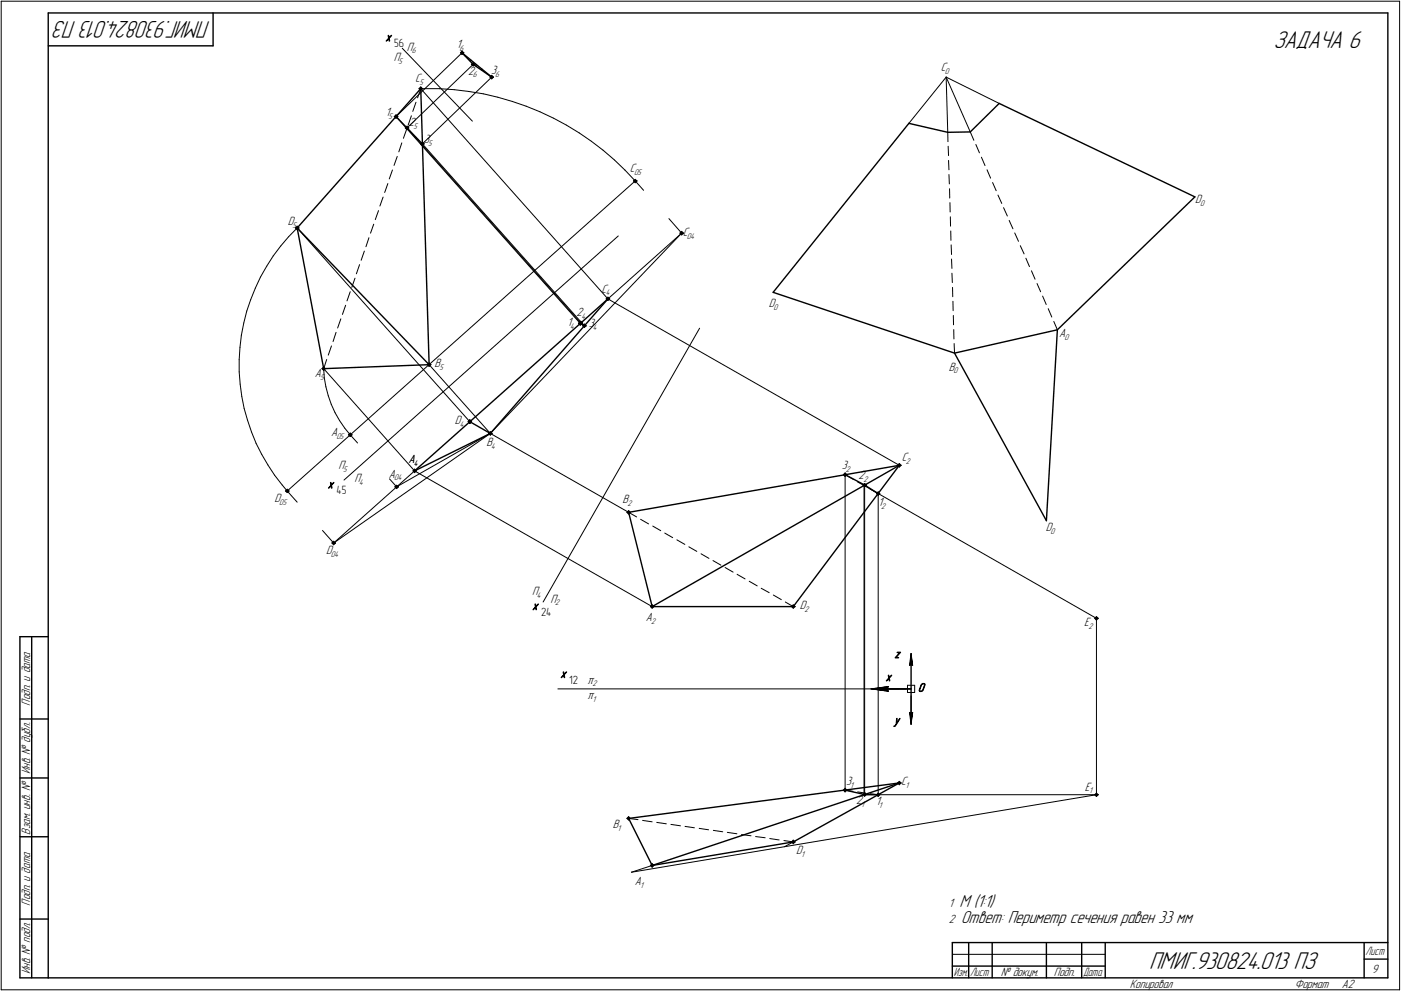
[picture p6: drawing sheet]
<svg xmlns="http://www.w3.org/2000/svg" width="595mm" height="421mm" viewBox="0 0 595 421" stroke-linecap="round" stroke-linejoin="round" font-family="sans-serif">
<g fill="none" stroke="#000" stroke-width=".42">
<path d="M.5 .5v420zM.5 .5h594zM594.5 .5v420zM170.9 20.5l29.8 31zM178 37.7l.7 .7zM178.2 37.7l.5-.5zM178.2 37.7l.5 .5zM178.5 37.7l.2-.3zM178.5 37.7l.2 .2zM178.7 37.7l79.5 89.3zM178.7 37.4l.3 .3zM178.7 37.2l.5 .5z"/>
<path d="M178.7 38.2l.5-.5zM178.7 36.9l.8 .8zM178.7 36.9l-.7 .8zM178.7 37.7l-1.3 3.9zM178.7 37.7h1.6zM179 37.7l-.3 .2zM179 37.7h.2zM179.2 37.7h.3zM179.5 37.7l-.8 .7zM180.3 37.7h6.3zM186.6 37.7l6.4 .4zM193 38.1l6.1 .8z"/>
<path d="M195.6 22.4l.7 .8zM195.8 22.4l.5 .5zM196 22.4l.3-.2zM196 22.4l.3 .3zM196.3 22.2l.2 .2zM196.3 22.7l.2-.3zM196.3 21.9l.5 .5zM196.3 21.9l-.5 .5zM196.3 22.9l.5-.5zM196.3 21.7l.7 .7zM196.3 21.7l-.7 .7zM196.3 23.2l.7-.8z"/>
<path d="M196.5 22.4h.3zM196.8 22.4h.2zM197.6 23.9l.2-.2zM199.1 38.9l6.3 1zM200.2 25.6l-.5 .4zM200.2 27.3l.8 .7zM200.5 27.3l.5 .5zM200.7 27.3l.3-.2zM200.7 27.3l.3 .3zM201 27.1l.3 .2zM201 26.8l.5 .5zM201 26.8l-.5 .5z"/>
<path d="M201 27.8l.5-.5zM201 26.6l.8 .7zM201 26.6l-.8 .7zM201 28l.8-.7zM201.3 27.3l-.3 .3zM201.3 27.3h.2zM201.5 27.3h.3zM202.4 27.5l-.4 .5zM204.5 29.7l.3-.3zM205.4 39.9l6.1 1.4zM207 31.5h.1M208.1 32.8l.8 .7z"/>
<path d="M208.4 32.8l.5 .5zM208.6 32.8l.3 .2zM208.9 32.5l.2 .3zM208.9 32.5l-.3 .3zM208.9 33l.2-.2zM208.9 32.3l.5 .5zM208.9 32.3l-.5 .5zM208.9 33.3l.5-.5zM208.9 32l.7 .8zM208.9 32l-.8 .8zM208.9 33.5l.7-.7zM209.1 32.8h.3z"/>
<path d="M209.4 32.8h.2zM401.9 32.8l.7 23.4zM401.9 32.8l-15.8 19.6zM401.9 32.8l22.5 11.1zM401.9 32.8l10.3 23.2zM167.5 49.5l.7 .8zM167.7 49.5l.5 .5zM168 49.5l.2 .3zM168.2 49.3l.3 .2zM168.2 49.3l-.2 .2zM168.2 49.8l.3-.3zM168.2 49l.5 .5z"/>
<path d="M168.2 49l-.5 .5zM168.2 50l.5-.5zM168.2 48.8l.8 .7zM168.2 48.8l-.7 .7zM168.2 50.3l.8-.8zM168.2 49.5l78.3 87.9zM168.2 49.5l28.1-27.1zM168.5 49.5h.2zM168.7 49.5h.3zM172.1 54.4l.8 .7zM172.4 54.4l.5 .5zM172.6 54.4l.3-.3z"/>
<path d="M172.6 54.4l.3 .2zM172.7 54.9l-1.3 3.9zM172.9 54.1l.2 .3zM172.9 53.8l.5 .6zM172.9 53.8l-.5 .6zM172.9 54.9l.5-.5zM172.9 53.6l.8 .8zM172.9 53.6l-.8 .8zM172.9 55.1l.8-.7zM172.9 54.4l73.8 82.8zM172.9 54.4l28.1-27.1zM173.1 54.4l-.2 .2z"/>
<path d="M173.1 54.4h.3zM173.4 54.4h.3zM174.8 49.2l-1.4 3.9zM176.7 43.4l-1.4 3.9zM211.5 41.3l6.1 1.8zM217.6 43.1l5.9 2zM223.5 45.1l5.9 2.4zM229.4 47.5l5.7 2.7zM235.1 50.2l5.5 3zM240.6 53.2l5.4 3.3zM246 56.5l5.2 3.5zM402.6 56.2l.1 4z"/>
<path d="M412.2 56l1.5 3.6zM164.8 78l-1.4 3.8zM166.7 72.2l-1.3 3.8zM168.7 66.5l-1.3 3.8zM170.7 60.7l-1.3 3.8zM178.6 61.1l.8 .8zM178.9 61.1l.5 .5zM179.2 61.1l.2 .3zM179.4 60.9l.3 .2zM179.4 60.9l-.2 .2zM179.4 61.4l.3-.3zM179.4 60.6l.5 .5z"/>
<path d="M179.4 60.6l-.5 .5zM179.4 61.6l.5-.5zM179.4 60.4l.8 .7zM179.4 60.4l-.8 .7zM179.4 61.9l.8-.8zM179.4 61.1l68.8 77.3zM179.4 61.1l29.5-28.3zM179.7 61.1h.2zM179.9 61.1h.3zM251.2 60l5 3.8zM256.2 63.8l4.8 4.2zM261 68l4.5 4.3z"/>
<path d="M265.5 72.3l4.3 4.6zM269.1 76.9l.7-.7zM269.1 76.9l.7 .7zM269.3 76.9l.5 .5zM269.6 76.9l.2 .2zM269.8 76.6l.3 .3zM269.8 76.6l-.2 .3zM269.8 76.4l.5 .5zM269.8 76.4l-.5 .5zM269.8 76.2l.8 .7zM269.8 77.6l.8-.7zM269.8 76.9l3.6 4z"/>
<path d="M270.1 76.9l-.3 .2zM270.1 76.9h.2zM270.3 76.9l-.5 .5zM270.3 76.9h.3zM402.8 62.1l.1 4zM402.9 68.2l.2 3.9zM403.1 74.2l.2 3.9zM414.5 61.4l1.6 3.5zM416.9 66.8l1.5 3.6zM419.3 72.1l1.5 3.6zM421.6 77.6l1.6 3.4zM125.5 96.9l.7 .7z"/>
<path d="M125.7 96.9l.5 .5zM126 96.9l.2 .2zM126.2 96.9l73.4 82.3zM126.2 96.6l.3 .3zM126.2 96.6l-.2 .3zM126.2 97.1l.3-.2zM126.2 96.4l.5 .5zM126.2 96.4l-.5 .5zM126.2 97.4l.5-.5zM126.2 96.1l.8 .8zM126.2 96.1l-.7 .8zM126.2 97.6l.8-.7z"/>
<path d="M126.2 96.9l-3.6 3.7zM126.5 96.9h.2zM126.7 96.9h.3zM158.7 95.2l-1.3 3.9zM160.8 89.5l-1.4 3.8zM162.7 83.7l-1.3 3.8zM284.1 92.9l5.5 6.2zM288.8 99.1l.8-.8zM288.8 99.1l.8 .7zM289.1 99.1l.5 .5zM289.3 99.1l.3 .2zM289.6 98.8l.2 .3z"/>
<path d="M289.6 98.8l-.3 .3zM289.6 99.3l.2-.2zM289.6 98.6l.5 .5zM289.6 98.6l-.5 .5zM289.6 98.3l.7 .8zM289.6 99.8l.7-.7zM289.6 99.1l-81.3 85zM289.8 99.1h.3zM290.1 99.1l-.5 .5zM290.1 99.1h.2zM403.4 80.2v4zM403.5 86.1l.1 4z"/>
<path d="M403.7 92.1l.1 4zM403.9 98.1v4zM423.9 82.9l1.6 3.5zM426.3 88.2l1.6 3.6zM428.7 93.6l1.6 3.6zM431 99l1.6 3.5zM110.7 117.7l-2.2 4.7zM113.3 113.1l-2.6 4.6zM116.1 108.7l-2.8 4.4zM119.2 104.6l-3.1 4.1zM122.6 100.6l-3.4 4zM150.8 118.2l-1.4 3.9z"/>
<path d="M152.7 112.4l-1.3 3.9zM154.8 106.7l-1.4 3.9zM156.7 101l-1.3 3.8zM404 104.1l.2 4zM404.2 110.1l.2 3.9zM404.4 116.1l.1 4zM433.4 104.4l1.6 3.5zM435.8 109.7l1.5 3.6zM438.1 115.1l1.6 3.5zM103.5 137.2l-1 5.2zM104.8 132.2l-1.3 5zM106.5 127.3l-1.7 4.9z"/>
<path d="M108.5 122.4l-2 4.9zM144.8 135.5l-1.4 3.9zM146.8 129.7l-1.3 3.9zM148.8 124l-1.4 3.8zM245.7 137.4l.8 .8zM246 137.4l.5 .5zM246 137.2l.7-.7zM246 137.2l.7 .8zM246.2 137.4l.3 .3zM246.2 137.2l.5 .6zM246.5 137.2l.2 .2zM246.5 137.2l-.3 .2z"/>
<path d="M246.5 137.7l.2-.3zM246.5 136.9l.5 .5zM246.5 136.9l-.5 .5zM246.5 137.9l.5-.5zM246.5 136.7l.7 .7zM246.5 136.7l-.8 .7zM246.5 138.2l.7-.8zM246.5 137.4l1.7 1zM246.5 137.2l.2 .3zM246.7 137.4h.3zM246.7 137.2l1.5 1.2zM246.7 137l.3 .2z"/>
<path d="M246.7 137l-.2 .2zM246.7 137.5l.3-.3zM246.7 136.7l.5 .5zM246.7 136.7l-.5 .5zM246.7 136.5l.8 .7zM246.7 138l.8-.8zM247 137.4h.2zM247 137.2h.2zM247.2 137.2l-.5 .6zM247.2 137.2h.3zM247.5 138.4l.7 .7zM247.7 138.4l.5 .5z"/>
<path d="M248 138.4l.2 .3zM248.2 138.2l.3 .2zM248.2 138.2l-.2 .2zM248.2 138.7l.3-.3zM248.2 137.9l.6 .5zM248.2 137.9l-.5 .5zM248.2 138.9l.6-.5zM248.2 137.7l.8 .7zM248.2 137.7l-.7 .7zM248.2 139.1l.8-.7zM248.5 138.4h.3zM248.8 138.4h.2z"/>
<path d="M257.5 127l.7 .7zM257.7 127l.5 .4zM258 127l.2 .2zM258.2 126.7l.3 .3zM258.2 126.7l-.2 .3zM258.2 127.2l.3-.2zM258.2 126.5l.5 .5zM258.2 126.5l-.5 .5zM258.2 127.4l.5-.4zM258.2 126.2l.8 .8zM258.2 126.2l-.7 .8zM258.2 127.7l.8-.7z"/>
<path d="M258.2 127l123.8 70.7zM258.2 127l31.4-27.9zM258.5 127h.2zM258.7 127h.3zM297.2 139.4l-66.5 116.4zM404.6 122.1l.1 4zM404.8 128l.1 4zM405 134v4zM440.5 120.5l1.5 3.5zM442.9 125.8l1.5 3.6zM445.3 131.1l1.5 3.6zM447.6 136.6l1.6 3.5z"/>
<path d="M101.6 152.8v5.2zM101.6 158l.4 5.2zM101.9 147.6l-.3 5.2zM102.5 142.4l-.6 5.2zM136.7 156.6l.8 .8zM137 156.6l.5 .5zM137.2 156.6l.3-.2zM137.2 156.6l.3 .3zM137.5 156.4l.2 .2zM137.5 156.1l.4 .5zM137.5 156.1l-.5 .5zM137.5 155.9l.7 .7z"/>
<path d="M137.5 155.9l-.8 .7zM137.5 156.6l38.6 43.5zM137.5 156.6l.3 3.9zM137.7 156.6l-.2 .3zM137.7 156.6h.2zM137.9 156.6l-.4 .5zM137.9 156.6h.3zM138.2 156.6l-.7 .8zM138.8 152.7l-1.3 3.9zM140.8 147l-1.4 3.9zM142.7 141.2l-1.2 3.9zM181.5 154.9l.8 .8z"/>
<path d="M181.8 154.9l.5 .5zM182 154.9l.3 .3zM182.3 154.9l26 29.2zM182.3 154.7l.2 .2zM182.3 154.7l-.3 .2zM182.3 155.2l.2-.3zM182.3 154.4l.5 .5zM182.3 154.4l-.5 .5zM182.3 155.4l.5-.5zM182.3 154.2l.7 .7zM182.3 154.2l-.8 .7zM182.3 155.7l.7-.8z"/>
<path d="M182.5 154.9h.3zM182.8 154.9h.2zM405.1 140l.1 4zM405.3 146l.2 4zM102 163.2l.7 5.2zM102.7 168.4l1 5.2zM103.7 173.6l1.5 5zM105.2 178.6l1.6 5zM137.8 160.5l.6 3.8zM138.4 164.3l1 3.8zM139.4 168.1l1.3 3.7zM140.7 171.8l1.6 3.5z"/>
<path d="M142.3 175.3l2 3.4zM144.3 178.7l2.2 3.2zM198.9 179.2l.7 .7zM199.1 179.2l.5 .5zM199.3 179.2l.3 .2zM199.6 178.9l.2 .3zM199.6 178.9l-.3 .3zM199.6 178.6l.5 .6zM199.6 178.6l-.5 .6zM199.6 179.7l.5-.5zM199.6 178.4l.7 .8zM199.6 178.4l-.7 .8z"/>
<path d="M199.6 179.9l.7-.7zM199.8 179.2l-.2 .2zM199.8 179.2h.3zM200.1 179.2h.2zM106.8 183.6l2 4.8zM108.8 188.4l2.4 4.6zM111.2 193l2.6 4.5zM113.8 197.5l2.9 4.4zM146.5 181.9l2.3 2.8zM148 184.7l.8 .8zM148.3 184.7l.5 .6zM148.5 184.7l.3-.2z"/>
<path d="M148.5 184.7l.3 .3zM148.8 184.5l.2 .2zM148.8 184.2l.5 .5zM148.8 184.2l-.5 .5zM148.8 185.3l.5-.6zM148.8 184l.7 .7zM148.8 184l-.8 .7zM148.8 185.5l.7-.8zM148.8 184.7l3.1 3.5zM149 184.7l-.2 .3zM149 184.7h.3zM149.3 184.7h.2z"/>
<path d="M176.1 199.8l.3 .3zM176.1 199.8l-.2 .3zM176.1 199.6l.5 .5zM176.1 199.6l-.5 .5zM176.1 199.3l.8 .8zM176.1 199.3l-.7 .8zM207.5 184.1l.8 .8zM207.8 184.1l.5 .6zM208 184.1l.3 .3zM208.3 183.9l.2 .2zM208.3 183.9l-.3 .2zM208.3 184.4l.2-.3z"/>
<path d="M208.3 183.6l.5 .5zM208.3 183.6l-.5 .5zM208.3 184.7l.5-.6zM208.3 183.4l.7 .7zM208.3 183.4l-.8 .7zM208.3 184.9l.7-.8zM208.3 184.1l58.7 33.6zM208.5 184.1h.3zM208.8 184.1h.2zM381.3 197.7l.7 .8zM381.5 197.7l.5 .5zM381.8 197.7l.2 .3z"/>
<path d="M382 197.4l.3 .3zM382 197.4l-.2 .3zM382 198l.3-.3zM382 197.2l.5 .5zM382 197.2l-.5 .5zM382 198.2l.5-.5zM382 196.9l.8 .8zM382 196.9l-.7 .8zM382 198.5l.8-.8zM382.3 197.7h.2zM382.5 197.7h.3zM116.7 201.9l3.2 4.2z"/>
<path d="M119.9 206.1l2.1 2.5zM121.2 208.6l.8 .7zM121.5 208.6l.5 .4zM121.8 208.6l.2 .3zM122 208.4l.3 .2zM122 208.4l-.2 .2zM122 208.9l.3-.3zM122 208.1l.5 .5zM122 208.1l-.5 .5zM122 209l.5-.4zM122 207.9l.8 .7zM122 207.9l-.8 .7z"/>
<path d="M122 209.3l.8-.7zM122 208.6l147.8-131.7zM122 208.6l4.2 4.8zM122.3 208.6h.2zM122.5 208.6h.3zM146.1 204l116.5-103.8zM165.4 203.5l3.1 3.3zM167.7 206.8l.8-.6zM167.7 206.8l.8 .8zM168 206.8l.5 .5zM168.2 206.8l.3 .3zM168.5 206.6l.2 .2z"/>
<path d="M168.5 206.6l-.3 .2zM168.5 207.1l.2-.3zM168.5 206.3l.5 .5zM168.5 206.3l-.5 .5zM168.5 207.3l.5-.5zM168.5 206.2l.7 .6zM168.5 207.6l.7-.8zM168.5 206.8l39.8-22.7zM168.7 206.8h.3zM169 206.8h.2zM175.4 200.1l.7 .7zM175.6 200.1l.5 .5z"/>
<path d="M175.9 200.1l.2 .2zM176.1 200.3l.3-.2zM176.1 200.6l.5-.5zM176.1 200.8l.8-.7zM176.1 200.1l100.9 57.6zM176.4 200.1h.2zM176.6 200.1h.3zM266.3 217.7l.7 .7zM266.5 217.7l.5-.5zM266.5 217.7l.5 .5zM266.8 217.7l.2 .2zM267 217.4l.2 .3z"/>
<path d="M267 217.4l-.2 .3zM267 217.2l.5 .5zM267 216.9l.7 .8zM267 216.9l-.7 .8zM267 217.7l3.4 1.9zM267.2 217.7l-.2 .2zM267.2 217.7h.3zM267.5 217.7l-.5 .5zM267.5 217.7h.2zM267.7 217.7l-.7 .7zM358.2 201.7l.8 .7zM358.5 201.7l.5 .5z"/>
<path d="M358.7 201.7l.3 .2zM359 201.4l.2 .3zM359 201.4l-.3 .3zM359 201.9l.2-.2zM359 201.2l.5 .5zM359 201.2l-.5 .5zM359 202.2l.5-.5zM359 200.9l.7 .8zM359 200.9l-.8 .8zM359 202.4l.7-.7zM359 201.7l3.5 2zM359 201.7v134z"/>
<path d="M359.2 201.7h.3zM359.5 201.7h.2zM364.2 204.7l3.6 2zM366.5 206.1l.8-.7zM366.5 206.1l.8 .7zM366.8 206.1l.5-.4zM366.8 206.1l.5 .5zM367 206.2l98.8 56.5zM367 206.2v131.5zM367 206.1l.3-.2zM367 206.1l.3 .2zM367.3 205.9l.2 .2z"/>
<path d="M367.3 206.3l.2-.2zM367.3 205.7l.5 .4zM367.3 206.6l.5-.5zM367.3 205.4l.7 .7zM367.3 206.8l.7-.7zM367.3 206.1v131.5zM367.5 206.1h.3zM367.8 206.1h.2zM369.5 207.7l3.5 2zM372.3 209.7l.7 .8zM372.5 209.7l.5 .5zM372.8 209.7l.2 .3z"/>
<path d="M373 209.7v128zM373 209.5l.2 .2zM373 209.5l-.2 .2zM373 209.2l.5 .5zM373 209.2l-.5 .5zM373 209l.7 .7zM373 209l-.7 .7zM373.2 209.7l-.2 .3zM373.2 209.7h.3zM373.5 209.7l-.5 .5zM373.5 209.7h.2zM373.7 209.7l-.7 .8z"/>
<path d="M137 225.4l4.7 5.3zM141 230.7l.7 .8zM141.2 230.7l.5-.5zM141.2 230.7l.5 .5zM141.5 230.7l.2 .3zM141.7 230.5l.3 .2zM141.7 230.5l-.2 .2zM141.7 231l.3-.3zM141.7 230.2l.5 .5zM141.7 231.2l.5-.5zM141.7 230l.8 .7zM141.7 230l-.7 .7z"/>
<path d="M141.7 230.7l34.4-30.6zM141.7 230.7l66.6-46.6zM142 230.7h.2zM142.2 230.7h.3zM142.5 230.7l-.8 .8zM272.1 220.6l3.4 2zM277.3 223.5l3.4 2zM282.4 226.5l3.3 1.9zM287.5 229.4l3.4 1.9zM292.6 232.3l3.4 2zM297.8 235.3l3.4 1.9zM302.9 238.2l3.3 1.9z"/>
<path d="M276.3 257.7l.7 .7zM276.5 257.7l.5 .5zM276.8 257.7l.2 .3zM277 257.5l.3 .2zM277 257.5l-.2 .2zM277 258l.3-.3zM277 257.2l.5 .5zM277 257.2l-.5 .5zM277 258.2l.5-.5zM277 257l.8 .7zM277 257l-.7 .7zM277 258.4l.8-.7z"/>
<path d="M277.3 257.7h.2zM277.5 257.7h.3zM308 241.1l3.4 2zM313.1 244l3.4 2zM318.3 247l3.3 1.9zM323.3 249.9l3.4 1.9zM328.5 252.8l3.4 2zM333.6 255.8l3.4 1.9zM336.2 257.7l.8 .7zM336.5 257.7l.5 .5zM336.7 257.7l.3 .3zM337 257.5l.2 .2z"/>
<path d="M337 257.5l-.3 .2zM337 258l.2-.3zM337 257.2l.5 .5zM337 257.2l-.5 .5zM337 258.2l.5-.5zM337 257l.7 .7zM337 257l-.8 .7zM337 258.4l.7-.7zM337.2 257.7h.3zM337.5 257.7h.2zM387 277.7v5zM387 277.7l.7 5z"/>
<path d="M387 277.7l-.7 5zM465 262.7l.8 .8zM465.2 262.7l.6 .5zM465.5 262.7l.3 .3zM465.8 262.5l.2 .2zM465.8 262.5l-.3 .2zM465.8 262.2l.5 .5zM465.8 262.2l-.6 .5zM465.8 263.2l.5-.5zM465.8 262l.7 .7zM465.8 262l-.8 .7zM465.8 263.5l.7-.8z"/>
<path d="M465.8 262.7v75zM466 262.7l-.2 .3zM466 262.7h.3zM466.3 262.7h.2zM237 292.7h145zM370 292.7l7.4-1zM370 292.7l7.4 1zM370 292.7h15zM376.7 292.7l.7 1zM377.4 291.7l-.7 1zM385.5 294.2h3zM385.5 291.2v3z"/>
<path d="M385.5 291.2h3zM386.3 282.7l.7-.5zM387 282.2l.7 .5zM387 295.7v12zM388.5 291.2v3zM386.3 302.7l.7 5zM386.3 302.7l.7 .5zM387 303.2l.7-.5zM387.7 302.7l-.7 5zM358.2 335.7l.8 .8zM358.5 335.7l.5 .5zM358.7 335.7l.3 .3z"/>
<path d="M359 335.7l3.4 .5zM359 335.4l.2 .3zM359 335.4l-.3 .3zM359 336l.2-.3zM359 335.2l.5 .5zM359 335.2l-.5 .5zM359 336.2l.5-.5zM359 334.9l.7 .8zM359 334.9l-.8 .8zM359 336.5l.7-.8zM359.2 335.7h.3zM359.5 335.7h.2z"/>
<path d="M364.3 336.5l3.4 .5zM366.5 337.6l.8-.7zM366.5 337.6l.8 .7zM366.8 337.6l.5-.5zM366.8 337.6l.5 .5zM367 337.7h98.8zM367 337.6l.3-.2zM367 337.6l.3 .2zM367.3 337.4l.2 .2zM367.3 337.8l.2-.2zM367.3 337.1l.5 .5zM367.3 336.9l.7 .7z"/>
<path d="M367.3 338.3l.7-.7zM367.5 337.6h.3zM367.8 337.6l-.5 .5zM367.8 337.6h.2zM369.7 337.2l3.3 .5zM372.3 337.7l.7-.7zM372.3 337.7l.7 .7zM372.5 337.7l.5-.5zM372.5 337.7l.5 .5zM372.8 337.7l.2-.2zM372.8 337.7l.2 .2zM373 337.5l.2 .2z"/>
<path d="M373 337.2l.5 .5zM373 337l.7 .7zM373.2 337.7l-.2 .2zM373.2 337.7h.3zM373.5 337.7l-.5 .5zM373.5 337.7h.2zM373.7 337.7l-.7 .7zM381.3 332.7l.7-.7zM381.3 332.7l.7 .7zM381.5 332.7l.5-.5zM381.5 332.7l.5 .5zM381.8 332.7l.2-.3z"/>
<path d="M381.8 332.7l.2 .2zM382 332.4l.3 .3zM382 332.9l.3-.2zM382 332.2l.5 .5zM382 333.2l.5-.5zM382 332l.8 .7zM382 333.4l.8-.7zM382.3 332.7h.2zM382.5 332.7h.3zM465 337.7l.8-.7zM465 337.7l.8 .7zM465.2 337.7l.6-.5z"/>
<path d="M465.2 337.7l.6 .5zM465.5 337.7l.3-.2zM465.5 337.7l.3 .2zM465.8 337.5l.2 .2zM465.8 337.2l.5 .5zM465.8 338.2l.5-.5zM465.8 337l.7 .7zM465.8 338.4l.7-.7zM466 337.7l-.2 .2zM466 337.7h.3zM466.3 337.7h.2zM266.3 347.7l.7-.7z"/>
<path d="M266.3 347.7l.7 .7zM266.5 347.7l.5 .5zM266.8 347.7l.2 .3zM267 347.5l.2 .2zM267 347.5l-.2 .2zM267 347.2l.5 .5zM267 347.2l-.5 .5zM267 347l.7 .7zM267 348.4l.7-.7zM267 347.7l4 .5zM267.2 347.7l-.2 .3zM267.2 347.7h.3z"/>
<path d="M267.5 347.7l-.5 .5zM267.5 347.7h.2zM273 348.6l4 .6zM279 349.4l4 .6zM285 350.3l4.1 .6zM291 351.1l4 .6zM297 352l4 .6zM303 352.8l4 .6zM308.9 353.7l4.1 .5zM315 354.6l4 .5zM321 355.4l4 .5zM327 356.3l4 .6z"/>
<path d="M333 357.1l4 .6zM333.2 359.7l3.8-2zM336.2 357.7l.8 .8zM336.5 357.7l.5-.5zM336.5 357.7l.5 .5zM336.7 357.7l.3-.2zM336.7 357.7l.3 .3zM337 357.5l.2 .2zM337 358l.2-.3zM337 357.2l.5 .5zM337 358.2l.5-.5zM337 357l.7 .7z"/>
<path d="M337 357l-.8 .7zM337.2 357.7h.3zM337.5 357.7h.2zM337.7 357.7l-.7 .8zM268.2 370.6l197.6-32.9zM268.2 370.6l8.8-2.9zM276.3 367.7l.7 .8zM276.5 367.7l.5 .5zM276.8 367.7l.2 .3zM277 367.5l.3 .2zM277 367.5l-.2 .2zM277 368l.3-.3z"/>
<path d="M277 367.2l.5 .5zM277 367.2l-.5 .5zM277 368.2l.5-.5zM277 366.9l.8 .8zM277 366.9l-.7 .8zM277 368.5l.8-.8zM277.3 367.7h.2zM277.5 367.7h.3zM404.5 405.5h65zM.5 420.5h594z"/>
</g>
<g fill="none" stroke="#000" stroke-width=".59">
<path d="M20.5 5.5v410zM20.5 5.5h569zM20.5 19.5h70zM90.5 5.5v14zM589.5 5.5v410zM178.7 37.7l-52.5 59.2zM178.7 37.7l3.6 117.2zM196.3 22.4l4.7 4.9zM196.3 22.4l12.6 10.4zM201 27.3l7.9 5.5zM168.2 49.5l11.2 11.6zM386.1 52.4l-57.7 71.8z"/>
<path d="M386.1 52.4l16.5 3.8zM402.6 56.2l9.6-.2zM412.2 56l12.2-12.1zM424.4 43.9l83.2 39.8zM126.2 96.9l11.3 59.7zM126.2 96.9l56.1 58zM258.2 127l-49.9 57.1zM328.4 124.2l77.1 25.8zM137.5 156.6l44.8-1.7zM405.5 150l43.7-9.9zM405.5 150l39 71.2zM449.2 140.1l58.4-56.4z"/>
<path d="M449.2 140.1l-4.7 81.1zM199.6 179.2l8.7 4.9zM382 197.7l-45 60zM176.1 200.1l82.1-73.1zM176.1 200.1l32.2-16zM267 217.7l10 40zM267 217.7l115-20zM359 201.7l8.3 4.4zM367.3 206.1l5.7 3.6zM277 257.7h60zM277 257.7l105-60zM8.5 270.5v145z"/>
<path d="M8.5 270.5h12zM13.5 270.5v145zM387 277.7v5zM372 292.7h15zM377 292.7h10zM387 282.7v20zM8.5 305.5h12zM387 302.7v5zM8.5 330.5h12zM359 335.7l8.3 1.9zM367.3 337.6l5.7 .1zM8.5 355.5h12z"/>
<path d="M267 347.7l10 20zM267 347.7l115-15zM337 357.7l45-25zM277 367.7l60-10zM277 367.7l105-35zM8.5 390.5h12zM8.5 415.5h12zM20.5 415.5h569zM404.5 400.5h185zM404.5 400.5v15zM404.5 410.5h7zM411.5 400.5v15z"/>
<path d="M411.5 410.5h10zM421.5 400.5v15zM421.5 410.5h23zM444.5 400.5v15zM444.5 410.5h15zM459.5 400.5v15zM459.5 410.5h10zM469.5 400.5v15zM579.5 400.5v15zM579.5 407.5h10z"/>
</g>
<g fill="#000" stroke="#000" stroke-width=".42">
<path d="M386.8 279.7h.2zM386.8 279.7h.2zM386.8 279.8h.2zM386.8 279.9h.2zM386.8 280h.2zM386.8 280.1h.2zM386.8 280.2h.2zM386.7 280.2h.3zM386.7 280.3h.3zM386.7 280.4h.3zM386.7 280.5h.3zM386.7 280.6h.3zM386.7 280.7h.3zM386.7 280.8h.3zM386.6 280.8h.4zM386.6 280.9h.4zM386.6 281h.4zM386.6 281.1h.4zM386.6 281.2h.4zM386.6 281.3h.4zM386.6 281.3h.4zM386.6 281.4h.4zM386.5 281.5h.5zM386.5 281.6h.5zM386.5 281.7h.5zM386.5 281.8h.5zM386.5 281.9h.5zM386.5 281.9h.5zM386.5 282h.5zM386.4 282.1h.6zM386.4 282.2h.6zM386.4 282.3h.5zM386.4 282.4h.4zM386.4 282.4h.3z"/>
<path d="M387 279h.3zM387 279.1h.3zM387 279.1h.3zM387 279.2h.3zM387 279.3h.3zM387 279.4h.3zM387 279.5h.3zM387 279.6h.3zM387 279.7h.3zM387 279.7h.3zM387 279.8h.3zM387 279.9h.3zM387 280h.3zM387 280.1h.3zM387 280.2h.3zM387 280.2h.4zM387 280.3h.4zM387 280.4h.4zM387 280.5h.4zM387 280.6h.4zM387 280.7h.4zM387 280.8h.4zM387 280.8h.5zM387 280.9h.5zM387 281h.5zM387 281.1h.5zM387 281.2h.5zM387 281.3h.5zM387 281.3h.5zM387 281.4h.5zM387 281.5h.6zM387 281.6h.6zM387 281.7h.6zM387 281.8h.6zM387 281.9h.6zM387 281.9h.6zM387 282h.6zM387 282.1h.7zM387 282.2h.7zM387.2 282.3h.5zM387.3 282.4h.4zM387.3 282.4h.4z"/>
<path d="M370 292.7h6.7zM370.7 292.8h6.1zM371.3 292.9h5.6zM371.9 292.9h5zM372.5 293h4.4zM373.1 293.1h3.9zM373.7 293.2h3.4zM374.4 293.3h2.8zM375 293.4h2.2zM375.6 293.5h1.7zM376.3 293.5h1.1zM376.9 293.6h.5z"/>
<path d="M376.9 291.8h.5zM376.3 291.8h1.1zM375.6 291.9h1.7zM375 292h2.2zM374.4 292.1h2.8zM373.7 292.2h3.4zM373.1 292.3h3.9zM372.5 292.4h4.4zM371.9 292.4h5zM371.3 292.5h5.6zM370.7 292.6h6.1z"/>
<path d="M386.4 302.9h.3zM386.4 303h.4zM386.4 303.1h.5zM386.4 303.2h.6zM386.4 303.3h.6zM386.5 303.4h.5zM386.5 303.4h.5zM386.5 303.5h.5zM386.5 303.6h.5zM386.5 303.7h.5zM386.5 303.8h.5zM386.5 303.9h.5zM386.6 304h.4zM386.6 304h.4zM386.6 304.1h.4zM386.6 304.2h.4zM386.6 304.3h.4zM386.6 304.4h.4zM386.6 304.5h.4zM386.6 304.5h.4zM386.7 304.6h.3zM386.7 304.7h.3zM386.7 304.8h.3zM386.7 304.9h.3zM386.7 305h.3zM386.7 305.1h.3zM386.7 305.1h.3zM386.8 305.2h.2zM386.8 305.3h.2zM386.8 305.4h.2zM386.8 305.5h.2zM386.8 305.6h.2zM386.8 305.6h.2zM386.8 305.7h.2z"/>
<path d="M387.3 302.9h.4zM387.3 303h.4zM387.2 303.1h.5zM387 303.2h.7zM387 303.3h.7zM387 303.4h.6zM387 303.4h.6zM387 303.5h.6zM387 303.6h.6zM387 303.7h.6zM387 303.8h.6zM387 303.9h.6zM387 304h.5zM387 304h.5zM387 304.1h.5zM387 304.2h.5zM387 304.3h.5zM387 304.4h.5zM387 304.5h.5zM387 304.5h.5zM387 304.6h.4zM387 304.7h.4zM387 304.8h.4zM387 304.9h.4zM387 305h.4zM387 305.1h.4zM387 305.1h.4zM387 305.2h.3zM387 305.3h.3zM387 305.4h.3zM387 305.5h.3zM387 305.6h.3zM387 305.6h.3zM387 305.7h.3zM387 305.8h.3zM387 305.9h.3zM387 306h.3zM387 306.1h.3zM387 306.2h.3zM387 306.2h.3zM387 306.3h.3zM387 306.4h.3z"/>
</g>
<g font-size="10.9">
<text x="89.4" y="9" transform="rotate(-180 89.4 9)">ПМИГ.930824.013 ПЗ</text>
<text x="540.9" y="20.2">ЗАДАЧА 6</text>
<text x="488.1" y="411.5">ПМИГ.930824.013 ПЗ</text>
</g>
<g font-size="7.8">
<text x="407.5" y="385.2">М (1:1)</text>
<text x="408.3" y="392.3">Ответ: Периметр сечения равен 33 мм</text>
</g>
<g font-size="5.9">
<text x="249.5" y="290.4">p</text>
<text x="249.5" y="297">p</text>
</g>
<g font-size="5.4">
<text x="163.8" y="17.5">x</text>
<text x="172.9" y="21.5">П</text>
<text x="193.9" y="20.3">1</text>
<text x="167.3" y="25.9">П</text>
<text x="176.4" y="35">C</text>
<text x="198.9" y="31.7">2</text>
<text x="208.7" y="31.4">3</text>
<text x="399.6" y="30.4">C</text>
<text x="163.7" y="49.2">1</text>
<text x="173.6" y="53.7">2</text>
<text x="180.2" y="60.9">3</text>
<text x="267.6" y="73.1">C</text>
<text x="507.8" y="86.4">D</text>
<text x="122.2" y="95.6">D</text>
<text x="290" y="100.5">C</text>
<text x="255.6" y="124.3">C</text>
<text x="326.6" y="130.3">D</text>
<text x="245" y="134.3">2</text>
<text x="240.9" y="138.4">1</text>
<text x="250.2" y="138.9">3</text>
<text x="449.9" y="143.1">А</text>
<text x="184.6" y="155.9">В</text>
<text x="133.7" y="160.4">A</text>
<text x="403" y="157.5">В</text>
<text x="140.7" y="185.3">A</text>
<text x="193.3" y="180.2">D</text>
<text x="206.6" y="189.4">В</text>
<text x="173.5" y="196.8">А</text>
<text x="383.1" y="195.9">С</text>
<text x="143.8" y="199.2">П</text>
<text x="165.2" y="202.9">A</text>
<text x="357.6" y="199.5">3</text>
<text x="364.7" y="203.6">2</text>
<text x="139.3" y="207.4">x</text>
<text x="150.5" y="205">П</text>
<text x="116.6" y="213.3">D</text>
<text x="264.5" y="213.6">В</text>
<text x="373.1" y="215.1">1</text>
<text x="444.3" y="225.6">D</text>
<text x="138.6" y="235.6">D</text>
<text x="226.1" y="252.7">П</text>
<text x="233.8" y="256">П</text>
<text x="226.1" y="259.1">x</text>
<text x="274.4" y="263.9">А</text>
<text x="339.7" y="258.7">D</text>
<text x="460.6" y="266">E</text>
<text x="380" y="279.6">z</text>
<text x="238.1" y="287.9">x</text>
<text x="376.2" y="289.3">x</text>
<text x="390" y="293.8">O</text>
<text x="12.8" y="299.7" transform="rotate(-90 12.8 299.7)">Подп. и дата</text>
<text x="379.7" y="307.7">y</text>
<text x="12.8" y="328.8" transform="rotate(-90 12.8 328.8)">Инв. № дубл.</text>
<text x="359.5" y="333.7">3</text>
<text x="382.8" y="333.7">С</text>
<text x="460.9" y="335.9">E</text>
<text x="363.7" y="341.8">2</text>
<text x="372.1" y="341.9">1</text>
<text x="260.3" y="351.8">В</text>
<text x="12.8" y="354.6" transform="rotate(-90 12.8 354.6)">Взам. инв. №</text>
<text x="338.2" y="362.9">D</text>
<text x="269.6" y="375.9">А</text>
<text x="12.8" y="384.7" transform="rotate(-90 12.8 384.7)">Подп. и дата</text>
<text x="403" y="385.2">1</text>
<text x="403" y="392.3">2</text>
<text x="12.8" y="413.8" transform="rotate(-90 12.8 413.8)">Инв. № подл.</text>
<text x="582.8" y="413.3">9</text>
<text x="425.2" y="414.8">№ докум.</text>
<text x="447.6" y="414.8">Подп.</text>
<text x="480" y="419.8">Копировал</text>
<text x="550" y="419.8">Формат</text>
<text x="570" y="419.8">A2</text>
</g>
<g font-size="5.3">
<text x="580.1" y="405.8">Лист</text>
<text x="405.1" y="414.8">Изм.</text>
<text x="412.1" y="414.8">Лист</text>
<text x="460.1" y="414.8">Дата</text>
</g>
<g font-size="5.1">
<text x="167.4" y="20">56</text>
<text x="142.9" y="209.9">45</text>
<text x="229.8" y="261.6">24</text>
<text x="241.8" y="290.4">12</text>
</g>
<g font-size="3.7">
<text x="174.9" y="22.7">6</text>
<text x="195.2" y="21.5">6</text>
<text x="169.3" y="27.1">5</text>
<text x="200.9" y="32.9">6</text>
<text x="210.4" y="32.6">6</text>
<text x="401.3" y="31.6">0</text>
<text x="178.2" y="36.2">5</text>
<text x="165" y="50.4">5</text>
<text x="175.6" y="54.9">5</text>
<text x="181.9" y="62.1">5</text>
<text x="269.3" y="74.3">05</text>
<text x="509.8" y="87.6">0</text>
<text x="124.3" y="96.9">5</text>
<text x="291.8" y="101.7">04</text>
<text x="257.3" y="125.5">4</text>
<text x="328.6" y="131.5">0</text>
<text x="247" y="135.5">4</text>
<text x="242.2" y="139.6">4</text>
<text x="251.9" y="140.1">4</text>
<text x="452.2" y="144.3">0</text>
<text x="136" y="161.6">5</text>
<text x="186.6" y="157.1">5</text>
<text x="405" y="158.7">0</text>
<text x="195.3" y="181.4">4</text>
<text x="142.9" y="186.5">05</text>
<text x="208.6" y="190.6">4</text>
<text x="175.8" y="198">4</text>
<text x="384.8" y="197.2">2</text>
<text x="145.8" y="200.5">5</text>
<text x="359.4" y="200.7">2</text>
<text x="152.5" y="206.2">4</text>
<text x="167.5" y="204.1">04</text>
<text x="366.8" y="204.8">2</text>
<text x="118.6" y="214.5">05</text>
<text x="266.5" y="214.8">2</text>
<text x="374.3" y="216.3">2</text>
<text x="446.3" y="226.9">0</text>
<text x="140.6" y="236.8">04</text>
<text x="228.1" y="253.9">4</text>
<text x="235.8" y="257.2">2</text>
<text x="341.7" y="259.9">2</text>
<text x="276.6" y="265.2">2</text>
<text x="462.3" y="267.3">2</text>
<text x="251.7" y="291.6">2</text>
<text x="251.7" y="298.2">1</text>
<text x="361.2" y="334.9">1</text>
<text x="384.6" y="334.9">1</text>
<text x="462.6" y="337.1">1</text>
<text x="365.8" y="343">1</text>
<text x="373.3" y="343.2">1</text>
<text x="262.3" y="353">1</text>
<text x="340.3" y="364.1">1</text>
<text x="271.9" y="377.1">1</text>
</g>
</svg>
